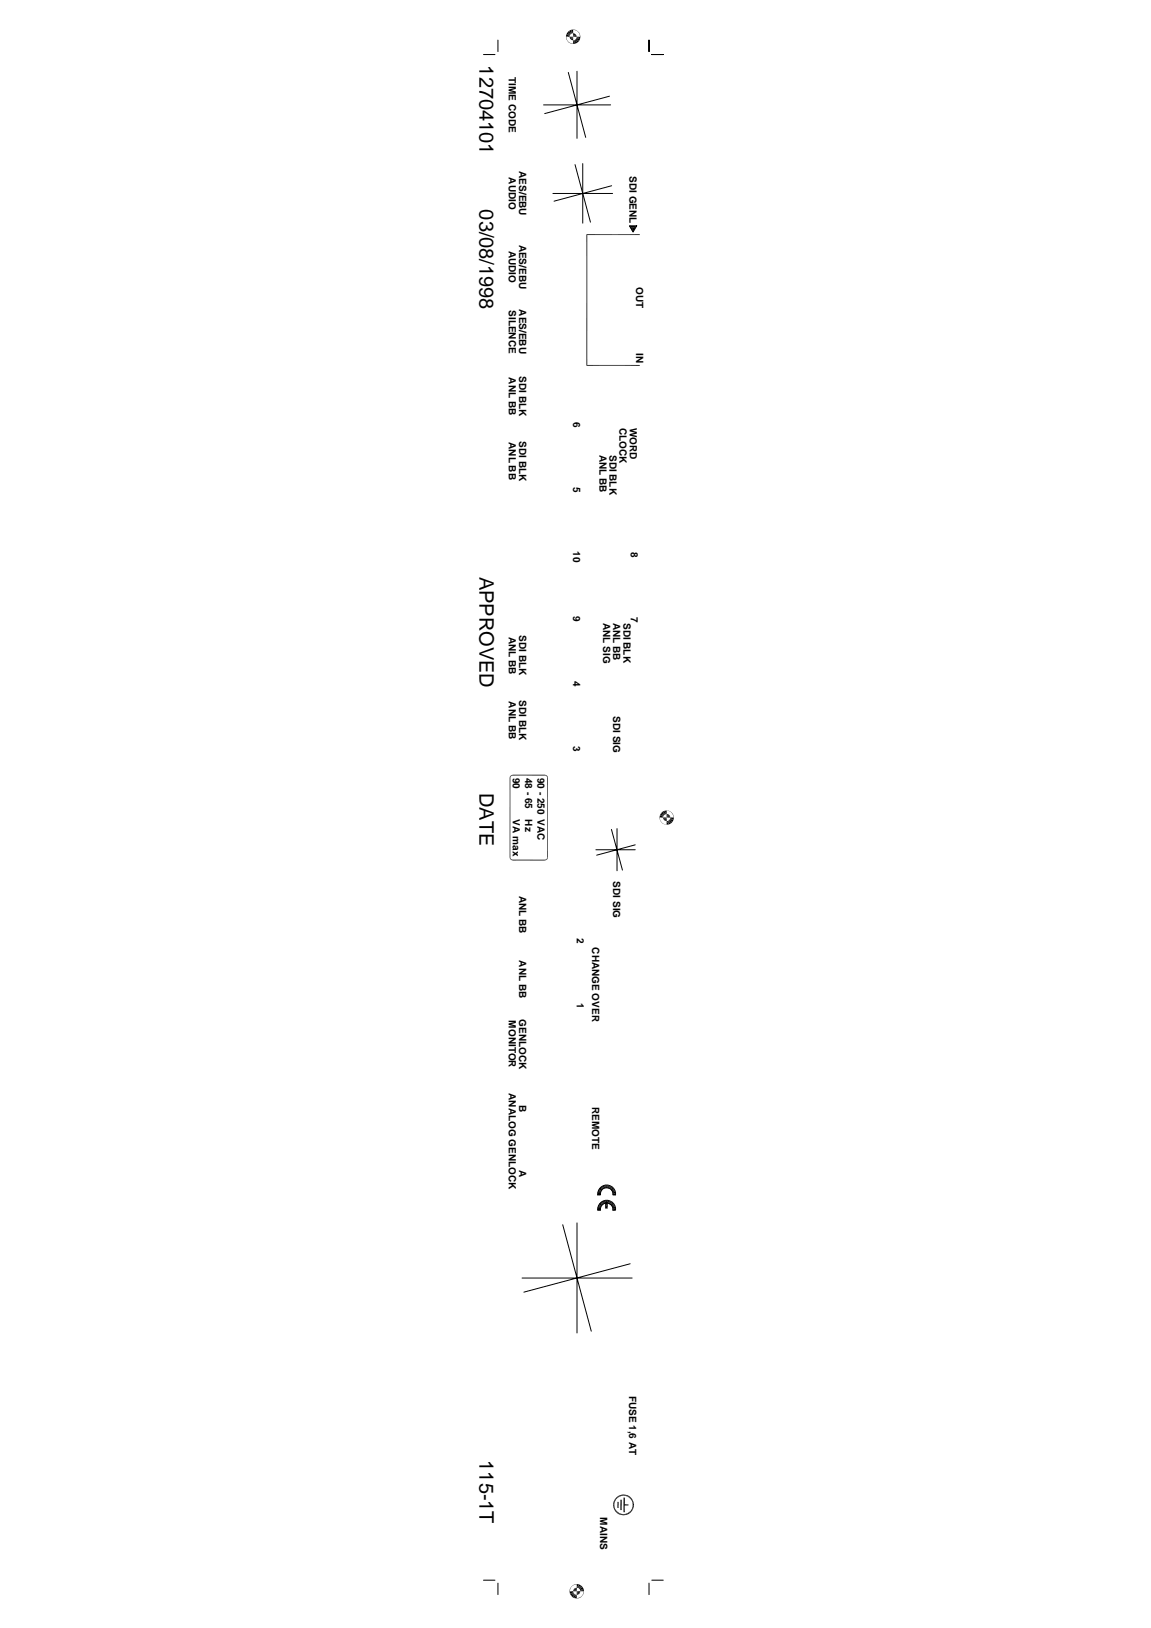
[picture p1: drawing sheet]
<svg xmlns="http://www.w3.org/2000/svg" width="297mm" height="420mm" viewBox="0 0 297 420" stroke-linecap="round" stroke-linejoin="round" font-family="sans-serif">
<g fill="none" stroke="#000" stroke-width=".26">
<path d="M124.8 14.1h2.9M128.5 10.4v2.9M146.7 18.7l4.5 16.8M148.9 18.4v17.3M167.5 10.4v2.9M168.2 14.1h3M140.3 27.1h17.3M157.3 24.8l-16.7 4.5M142.7 49.9h15.4M148.4 42.5l4 14.8M150.4 42.2v15.4M157.8 47.9l-14.8 4"/>
<path d="M162.5 58.3h1.8l-.9 1.6zM151.3 60.6h13.8M151.4 60.5v33.9M151.3 94.3h13.8M131.6 200.8v20.4M132.4 200h8.2M141.3 200.8v20.4M153.8 219.3h10.1M157.8 214.1l2.8 10.5M159.2 213.8v10.9M163.9 218l-9.9 2.7M132.4 222h8.2"/>
<path d="M145.2 316.1l7.4 27.5M148.9 315.6v28.4M154.7 310.7a2.3 2.3 0 0 1 2.7-.8 2.3 2.3 0 0 1 1.5 2.4h-.7a1.62 1.62 0 0 0-1.6-1.8 1.62 1.62 0 0 0-1.6 1.8h-.8l.1-.6zM155.2 306.3a2.31 2.31 0 0 1 2.5-.2 2.31 2.31 0 0 1 1.2 2.3h-.7a1.62 1.62 0 0 0-1.6-1.9 1.62 1.62 0 0 0-1.6 1.9h-.8a2.49 2.49 0 0 1 1-2.1zM134.7 329.8h28.4M162.6 326.2l-27.4 7.3M124.8 407.8h2.9M128.5 408.6v2.9M167.5 408.6v2.9M168.2 407.8h3"/>
</g>
<g fill="#000">
<path d="M146 9.5l.1 .6zM146.1 9.5v.6zM146.1 10.1l.3 .5zM146.1 8.9l.9 .3-1 .3zM146.2 10l.2 .6zM146.4 10.6l.4 .4zM146.4 8.4l.8 .5h-1.1zM146.5 10.5l.3 .5zM146.9 10.9l.5 .4zM146.4 8.4l.4-.4 .6 .7zM147 9.5h.9l-.8 .3zM146 9.5l1-.3v.3z"/>
<path d="M147.1 9.8l.8-.3-.6 .7zM146.1 8.9h1.1l-.2 .3zM147.9 9.5l-.3 .8-.3-.1zM147.4 11.2l.5 .1zM146.8 8l.6-.3 .2 .9zM146.4 8.4l1 .3-.2 .2zM147.9 9.5v.9l-.3-.1zM146.8 8l.8 .6-.2 .1zM147.9 10.4l.6 .9h-.6zM147.9 10.4h.3l.3 .9zM147.4 7.7l.5-.1v1zM147.4 7.7l.5 .9h-.3z"/>
<path d="M148.2 10.4l.3-.2 .5 .8zM147.9 8.6h.4l-.4 .9zM147.9 7.6l.6 .2zM148.5 10.2l.2-.2 .7 .6zM147.9 7.6l.6 .1zM148.2 10.4l.8 .6-.5 .3zM148.3 8.6l.3 .2-.7 .7zM148.8 9.8l.9 .3-1-.1zM147.9 9.5l.7-.7 .2 .3zM148.8 9.5h1l-1 .3zM147.9 9.5l.9-.4v.4zM148.5 7.7l.5 .3z"/>
<path d="M148.5 10.2l.9 .4-.4 .4zM149 8l.4 .4zM148.7 10l1 .1-.3 .5zM149.4 8.4l.2 .5zM149.6 8.9l.1 .6zM149.4 8.4l.3 .5zM148.8 9.8l1-.3-.1 .6zM149.7 8.9l.1 .6zM163.3 58.8l1-.5-1 1.6zM162.4 58.3l.9 .5v1.1zM162.4 58.3h1.9l-1 .5zM132 200l.4-.1v.3z"/>
<path d="M131.6 200.4l.1 .1-.2 .3zM131.7 200.5v.3h-.2zM131.8 200.2l.1 .1-.3 .1zM131.6 200.4l.3-.1-.2 .2zM131.8 200.2l.2-.2 .1 .2zM131.8 200.2h.3zM132 200l.4 .2zM140.6 199.9l.2 .3h-.2zM140.6 199.9l.3 .1-.1 .2zM140.9 200l.2 .3zM141.2 200.2v.3zM140.9 200l.3 .2-.1 .1z"/>
<path d="M141.2 200.5l.2-.1-.2 .4zM141.2 200.2l.2 .2-.2 .1zM141.4 200.4v.4h-.2zM170.2 211l.1 .6zM170.3 211v.6zM170.3 211.6l.3 .5zM170.3 210.4l.9 .3-1 .3zM170.3 211.5l.3 .6zM170.6 212.1l.3 .4zM170.6 209.9l.7 .6-1-.1zM170.6 212l.3 .5zM170.9 212.5l.6 .3z"/>
<path d="M170.9 209.5l.6 .8-.9-.4zM171 212.5l.5 .3zM171.1 211h.9l-.8 .4zM170.2 211l1-.3-.1 .3zM171.2 211.4l.8-.4-.6 .7zM170.3 210.4l1 .1-.1 .2zM172 211l-.3 .9-.3-.2zM171.5 212.7l.5 .2zM170.9 209.5l.6-.2 .2 .8zM170.6 209.9l.9 .4-.2 .2zM172 211v.9h-.3zM170.9 209.5l.8 .6-.2 .2z"/>
<path d="M172 211.9l.6 .9-.6 .1zM172 211.9h.3l.3 .9zM171.5 209.3l.5-.1v.9zM171.5 209.3l.5 .8h-.3zM172.3 211.9l.3-.1 .5 .7zM172 210.1h.4l-.4 .9zM172 209.2l.6 .1zM172.6 211.8l.2-.3 .8 .6zM172.3 211.9l.8 .6-.5 .3zM172.4 210.1l.3 .3-.7 .6zM172.9 211.3l.9 .3-1-.1zM172 211l.7-.6 .2 .3z"/>
<path d="M173 211h.9l-1 .3zM172 211l.9-.3 .1 .3zM172.6 209.3l.5 .2zM172.6 211.8l1 .3-.5 .4zM173.1 209.5l.4 .5zM173.1 209.5l.5 .4zM172.8 211.5l1 .1-.2 .5zM173.5 210l.2 .4zM173.7 210.4l.1 .6zM173.6 209.9l.2 .5zM172.9 211.3l1-.3-.1 .6zM173.8 210.4l.1 .6z"/>
<path d="M131.5 221.2h.2l-.1 .3zM131.6 221.5h.1l.1 .3zM131.7 221.2v.3h-.1zM131.7 221.5l.2 .2-.1 .1zM131.8 221.8l.1-.1 .1 .3zM131.9 221.7l.2 .1-.1 .2zM132.1 221.8l.3 .3-.4-.1zM132.1 221.8l.3 .1v.2zM140.6 221.9l.3 .1-.3 .1zM140.6 221.9l.2-.1 .1 .2zM140.8 221.8h.4zM140.8 221.8h.4l-.3 .2z"/>
<path d="M141.2 221.5h.2l-.3 .2zM141.1 221.7l.3-.2-.2 .3zM141.2 221.2h.2l-.2 .3zM141.4 221.2v.3h-.2zM154.4 307.3l-.2 1.1zM154.4 311.2l-.2 1.2zM154.7 306.8l-.5 1.6 .2-1.1zM154.7 310.7l-.5 1.7 .2-1.2zM154.7 310.7l.2 1.7h-.7zM154.7 306.8l.2 1.6h-.7zM154.7 310.7l.2 1.7zM154.7 306.8l.2 1.6z"/>
<path d="M154.7 310.7l.4 .7-.2 .5zM154.7 306.8l.4 .7-.2 .4zM155.1 306.4v1.1l-.4-.7zM154.7 310.7l.4-.4v1.1zM155.1 310.3l.3 .7-.3 .4zM155.1 306.4l.3 .6-.3 .5zM155.1 306.4l.5-.3-.2 .9zM155.1 310.3l.5-.3-.2 1zM155.6 310l.1 .7-.3 .3zM155.6 306.1l.1 .6-.3 .3zM156.2 310.2l.6 1.7h-.6zM155.6 306.1l.6-.2-.5 .8z"/>
<path d="M155.6 310l.6-.2-.5 .9zM156.2 309.8l.1 .8-.6 .1zM156.2 305.9l.1 .7-.6 .1zM156.2 309.8l.6 .8h-.5zM156.2 305.9l.6 .7h-.5zM156.2 305.9h.6v.7zM156.2 309.8h.6v.8zM156.2 310.2h.6v1.7zM156.8 309.8l.4 .9-.4-.1zM156.8 305.9l.4 .8-.4-.1zM156.8 305.9l.6 .2-.2 .6zM156.8 309.8l.6 .2-.2 .7z"/>
<path d="M157.4 310l.2 1-.4-.3zM157.4 306.1l.2 .9-.4-.3zM157.4 306.1l.5 .3-.3 .6zM157.4 310l.5 .3-.3 .7zM157.9 310.3v1.1l-.3-.4zM157.9 306.4v1.1l-.3-.5zM157.9 310.3l.2 1.6zM157.9 306.4l.2 1.5zM158.3 306.8l-.2 1.6zM157.9 306.4l.4 .4-.2 1.1zM158.3 310.7l-.2 1.7zM157.9 310.3l.4 .4-.2 1.2z"/>
<path d="M158.3 310.7l.3 .5-.5 1.2zM158.3 306.8l.3 .5-.5 1.1zM158.6 311.2l.2 .6-.7 .6zM158.6 307.3l.2 .5-.7 .6zM158.1 312.4l.7-.6v.6zM158.1 308.4l.7-.6v.6zM158.2 388.4h.3l-.2 .6zM158.3 387.8l.3 .1-.4 .5zM158.3 389l.3-.1-.1 .7zM158.5 387.2l.3 .1-.5 .5zM158.5 389.6l.2-.2 .1 .7zM158.5 388.4l.1 .5-.3 .1z"/>
<path d="M158.6 387.9l-.1 .5h-.3zM158.6 388.9l.1 .5-.2 .2zM158.7 389.4l.3 .4-.2 .3zM158.3 387.8l.5-.5-.2 .6zM158.8 390.1l.2-.3 .2 .7zM158.8 386.7l.2 .2-.5 .3zM158.5 387.2l.5-.3-.2 .4zM159 389.8l.4 .4-.2 .3zM159.4 390.2l.3 .6-.5-.3zM158.8 386.7l.5-.4 .1 .2zM159.3 387.6l.3 1.6h-.3zM158.8 386.7l.6-.2-.4 .4z"/>
<path d="M159.4 390.2l.5 .3-.2 .3zM159.3 387.6h.3v1.6zM159.9 390.5l.4 .5-.6-.2zM159.3 386.3l.5-.3 .1 .2zM159.3 386.3l.6-.1-.5 .3zM159.9 390.5l.5 .2-.1 .3zM159.8 386l.5-.2 .1 .3zM160.4 390.7l.5 .4-.6-.1zM160.4 390.7l.5 .1v.3zM159.8 386l.6 .1-.5 .1zM160.9 390.8l.6 .2-.6 .1zM160.9 390.8l.6-.1v.3z"/>
<path d="M160.3 385.8l.6-.1v.3zM160.3 385.8l.6 .2-.5 .1zM161.1 388.2h1.1l-1.1 .3zM161.1 388.5l1.1-.3v.3zM161.5 390.7l.4-.2 .2 .3zM160.9 385.7l.6 .4-.6-.1zM161.5 390.7l.6 .1-.6 .2zM160.9 385.7l.6 .1v.3zM161.9 390.5l.5-.3 .2 .3zM161.5 385.8l.5 .4-.5-.1zM161.9 390.5h.7l-.5 .3zM161.5 385.8l.6 .2-.1 .2z"/>
<path d="M162.4 390.2l.4-.3 .2 .2zM162.1 386l.3 .5-.4-.3zM162.4 390.2l.6-.1-.4 .4zM162.1 386l.5 .3-.2 .2zM163.1 389.4l.2 .2-.5 .3zM162.6 386.3l.2 .6-.4-.4zM162.8 389.9l.5-.3-.3 .5zM162.6 386.3l.4 .4-.2 .2zM163.2 388.9l.3 .1-.4 .4zM162.8 386.9l.2-.2 .1 .6zM163.3 388.4h.3l-.4 .5zM163.1 387.3l.2-.1-.1 .7z"/>
<path d="M163.2 387.9l.3-.1-.2 .6zM163.1 389.4l.4-.4-.2 .6zM163 386.7l.3 .5-.2 .1zM163.6 388.4l-.1 .6-.3-.1zM163.3 387.2l.2 .6-.3 .1zM163.5 387.8l.1 .6h-.3zM147.1 410.1l-.1 .6zM147.1 410.1v.6zM147.4 409.6l-.2 .5zM147 410.7l1 .3-.9 .3zM147.7 409.2l-.3 .4zM147.1 411.3l1-.1-.7 .6z"/>
<path d="M147.7 409.2l.6-.3zM147.4 411.8l.9-.4-.6 .8zM147.8 409.2l.5-.3zM148 410.3l.8 .4h-.9zM147 410.7h.9l.1 .3zM148.2 410l.6 .7-.8-.4zM147.1 411.3l.9-.3 .1 .2zM148.2 410l.3-.2 .3 .9zM148.3 408.9l.5-.1zM147.7 412.2l.8-.6-.2 .9zM148.3 409l.5-.2zM147.4 411.8l.7-.6 .2 .2z"/>
<path d="M148.5 409.8l.3-.1v1zM148.3 411.4l.2 .2-.8 .6zM148.8 408.8l.6 .1-.6 .8zM149.4 408.9l-.3 .9-.3-.1zM148.8 411.6v.9h-.5zM148.5 411.6h.3l-.5 .9zM149.1 409.8l.8-.6-.5 .7zM148.8 410.7l.4 .8-.4 .1zM148.8 412.5l.6-.1zM149.4 409.9l.9-.3-.7 .5zM148.8 412.5h.6zM149.4 408.9l.5 .3-.8 .6z"/>
<path d="M148.8 410.7l.7 .7-.3 .1zM149.6 410.1h1l-.9 .3zM148.8 410.7l.9 .3-.2 .4zM149.7 410.4l1 .3h-.9zM148.8 410.7h1l-.1 .3zM149.4 412.4l.5-.3zM149.4 412.5l.5-.4zM149.9 409.2l.4 .4-.9 .3zM150.3 411.7l-.4 .5zM149.6 410.1l.7-.5 .3 .5zM150.5 411.2l-.2 .6zM150.6 410.7v.6z"/>
<path d="M149.7 410.4l.9-.3 .1 .6z"/>
</g>
<path d="M160.3 387.1v2.6M161.1 386.5v3.8" fill="none" stroke="#000" stroke-width=".34"/>
<g font-size="5.2">
<text x="123.8" y="16.9" transform="rotate(90 123.8 16.9)">12704101</text>
<text x="123.8" y="54.1" transform="rotate(90 123.8 54.1)">03/08/1998</text>
<text x="123.8" y="148.8" transform="rotate(90 123.8 148.8)">APPROVED</text>
<text x="123.8" y="204.7" transform="rotate(90 123.8 204.7)">DATE</text>
<text x="123.8" y="376.9" transform="rotate(90 123.8 376.9)">115-1T</text>
</g>
<g font-size="2.6">
<text x="131.3" y="19.9" transform="rotate(90 131.3 19.9)">TIME CODE</text>
<text x="131.3" y="45.8" transform="rotate(90 131.3 45.8)">AUDIO</text>
<text x="133.9" y="44.2" transform="rotate(90 133.9 44.2)">AES/EBU</text>
<text x="162.4" y="45.5" transform="rotate(90 162.4 45.5)">SDI GENL</text>
<text x="131.3" y="64.7" transform="rotate(90 131.3 64.7)">AUDIO</text>
<text x="133.9" y="63.1" transform="rotate(90 133.9 63.1)">AES/EBU</text>
<text x="164.2" y="74.2" transform="rotate(90 164.2 74.2)">OUT</text>
<text x="131.3" y="80" transform="rotate(90 131.3 80)">SILENCE</text>
<text x="133.9" y="79.8" transform="rotate(90 133.9 79.8)">AES/EBU</text>
<text x="164.2" y="91.2" transform="rotate(90 164.2 91.2)">IN</text>
<text x="131.3" y="97.4" transform="rotate(90 131.3 97.4)">ANL BB</text>
<text x="133.9" y="97.2" transform="rotate(90 133.9 97.2)">SDI BLK</text>
<text x="133.9" y="113.9" transform="rotate(90 133.9 113.9)">SDI BLK</text>
<text x="147.9" y="108.9" transform="rotate(90 147.9 108.9)">6</text>
<text x="159.9" y="110.4" transform="rotate(90 159.9 110.4)">CLOCK</text>
<text x="162.5" y="110.4" transform="rotate(90 162.5 110.4)">WORD</text>
<text x="131.3" y="114.1" transform="rotate(90 131.3 114.1)">ANL BB</text>
<text x="154.7" y="117.4" transform="rotate(90 154.7 117.4)">ANL BB</text>
<text x="157.3" y="117.4" transform="rotate(90 157.3 117.4)">SDI BLK</text>
<text x="147.9" y="125.6" transform="rotate(90 147.9 125.6)">5</text>
<text x="147.9" y="142.3" transform="rotate(90 147.9 142.3)">10</text>
<text x="162.8" y="142.5" transform="rotate(90 162.8 142.5)">8</text>
<text x="147.9" y="159" transform="rotate(90 147.9 159)">9</text>
<text x="155.7" y="160.7" transform="rotate(90 155.7 160.7)">ANL SIG</text>
<text x="158.2" y="160.7" transform="rotate(90 158.2 160.7)">ANL BB</text>
<text x="160.9" y="160.7" transform="rotate(90 160.9 160.7)">SDI BLK</text>
<text x="162.8" y="159.3" transform="rotate(90 162.8 159.3)">7</text>
<text x="131.3" y="164.3" transform="rotate(90 131.3 164.3)">ANL BB</text>
<text x="133.9" y="164" transform="rotate(90 133.9 164)">SDI BLK</text>
<text x="147.9" y="175.8" transform="rotate(90 147.9 175.8)">4</text>
<text x="131.3" y="181" transform="rotate(90 131.3 181)">ANL BB</text>
<text x="133.9" y="180.7" transform="rotate(90 133.9 180.7)">SDI BLK</text>
<text x="158.2" y="184.9" transform="rotate(90 158.2 184.9)">SDI SIG</text>
<text x="147.9" y="192.4" transform="rotate(90 147.9 192.4)">3</text>
<text x="132.4" y="200.7" transform="rotate(90 132.4 200.7)">90</text>
<text x="135.6" y="200.7" transform="rotate(90 135.6 200.7)">48 - 65</text>
<text x="138.7" y="200.7" transform="rotate(90 138.7 200.7)">90 - 250 VAC</text>
<text x="132.4" y="211.5" transform="rotate(90 132.4 211.5)">VA max</text>
<text x="135.6" y="211.5" transform="rotate(90 135.6 211.5)">Hz</text>
<text x="158.2" y="227.5" transform="rotate(90 158.2 227.5)">SDI SIG</text>
<text x="133.9" y="231.1" transform="rotate(90 133.9 231.1)">ANL BB</text>
<text x="148.9" y="242.1" transform="rotate(90 148.9 242.1)">2</text>
<text x="152.8" y="244.5" transform="rotate(90 152.8 244.5)">CHANGE OVER</text>
<text x="133.9" y="247.9" transform="rotate(90 133.9 247.9)">ANL BB</text>
<text x="131.3" y="263.4" transform="rotate(90 131.3 263.4)">MONITOR</text>
<text x="133.9" y="263" transform="rotate(90 133.9 263)">GENLOCK</text>
<text x="148.9" y="258.9" transform="rotate(90 148.9 258.9)">1</text>
<text x="131.3" y="282.1" transform="rotate(90 131.3 282.1)">ANALOG GENLOCK</text>
<text x="133.9" y="285.3" transform="rotate(90 133.9 285.3)">B</text>
<text x="152.8" y="285.8" transform="rotate(90 152.8 285.8)">REMOTE</text>
<text x="133.9" y="302" transform="rotate(90 133.9 302)">A</text>
<text x="162.3" y="360.2" transform="rotate(90 162.3 360.2)">FUSE 1,6 AT</text>
<text x="154.9" y="391.6" transform="rotate(90 154.9 391.6)">MAINS</text>
</g>
</svg>
